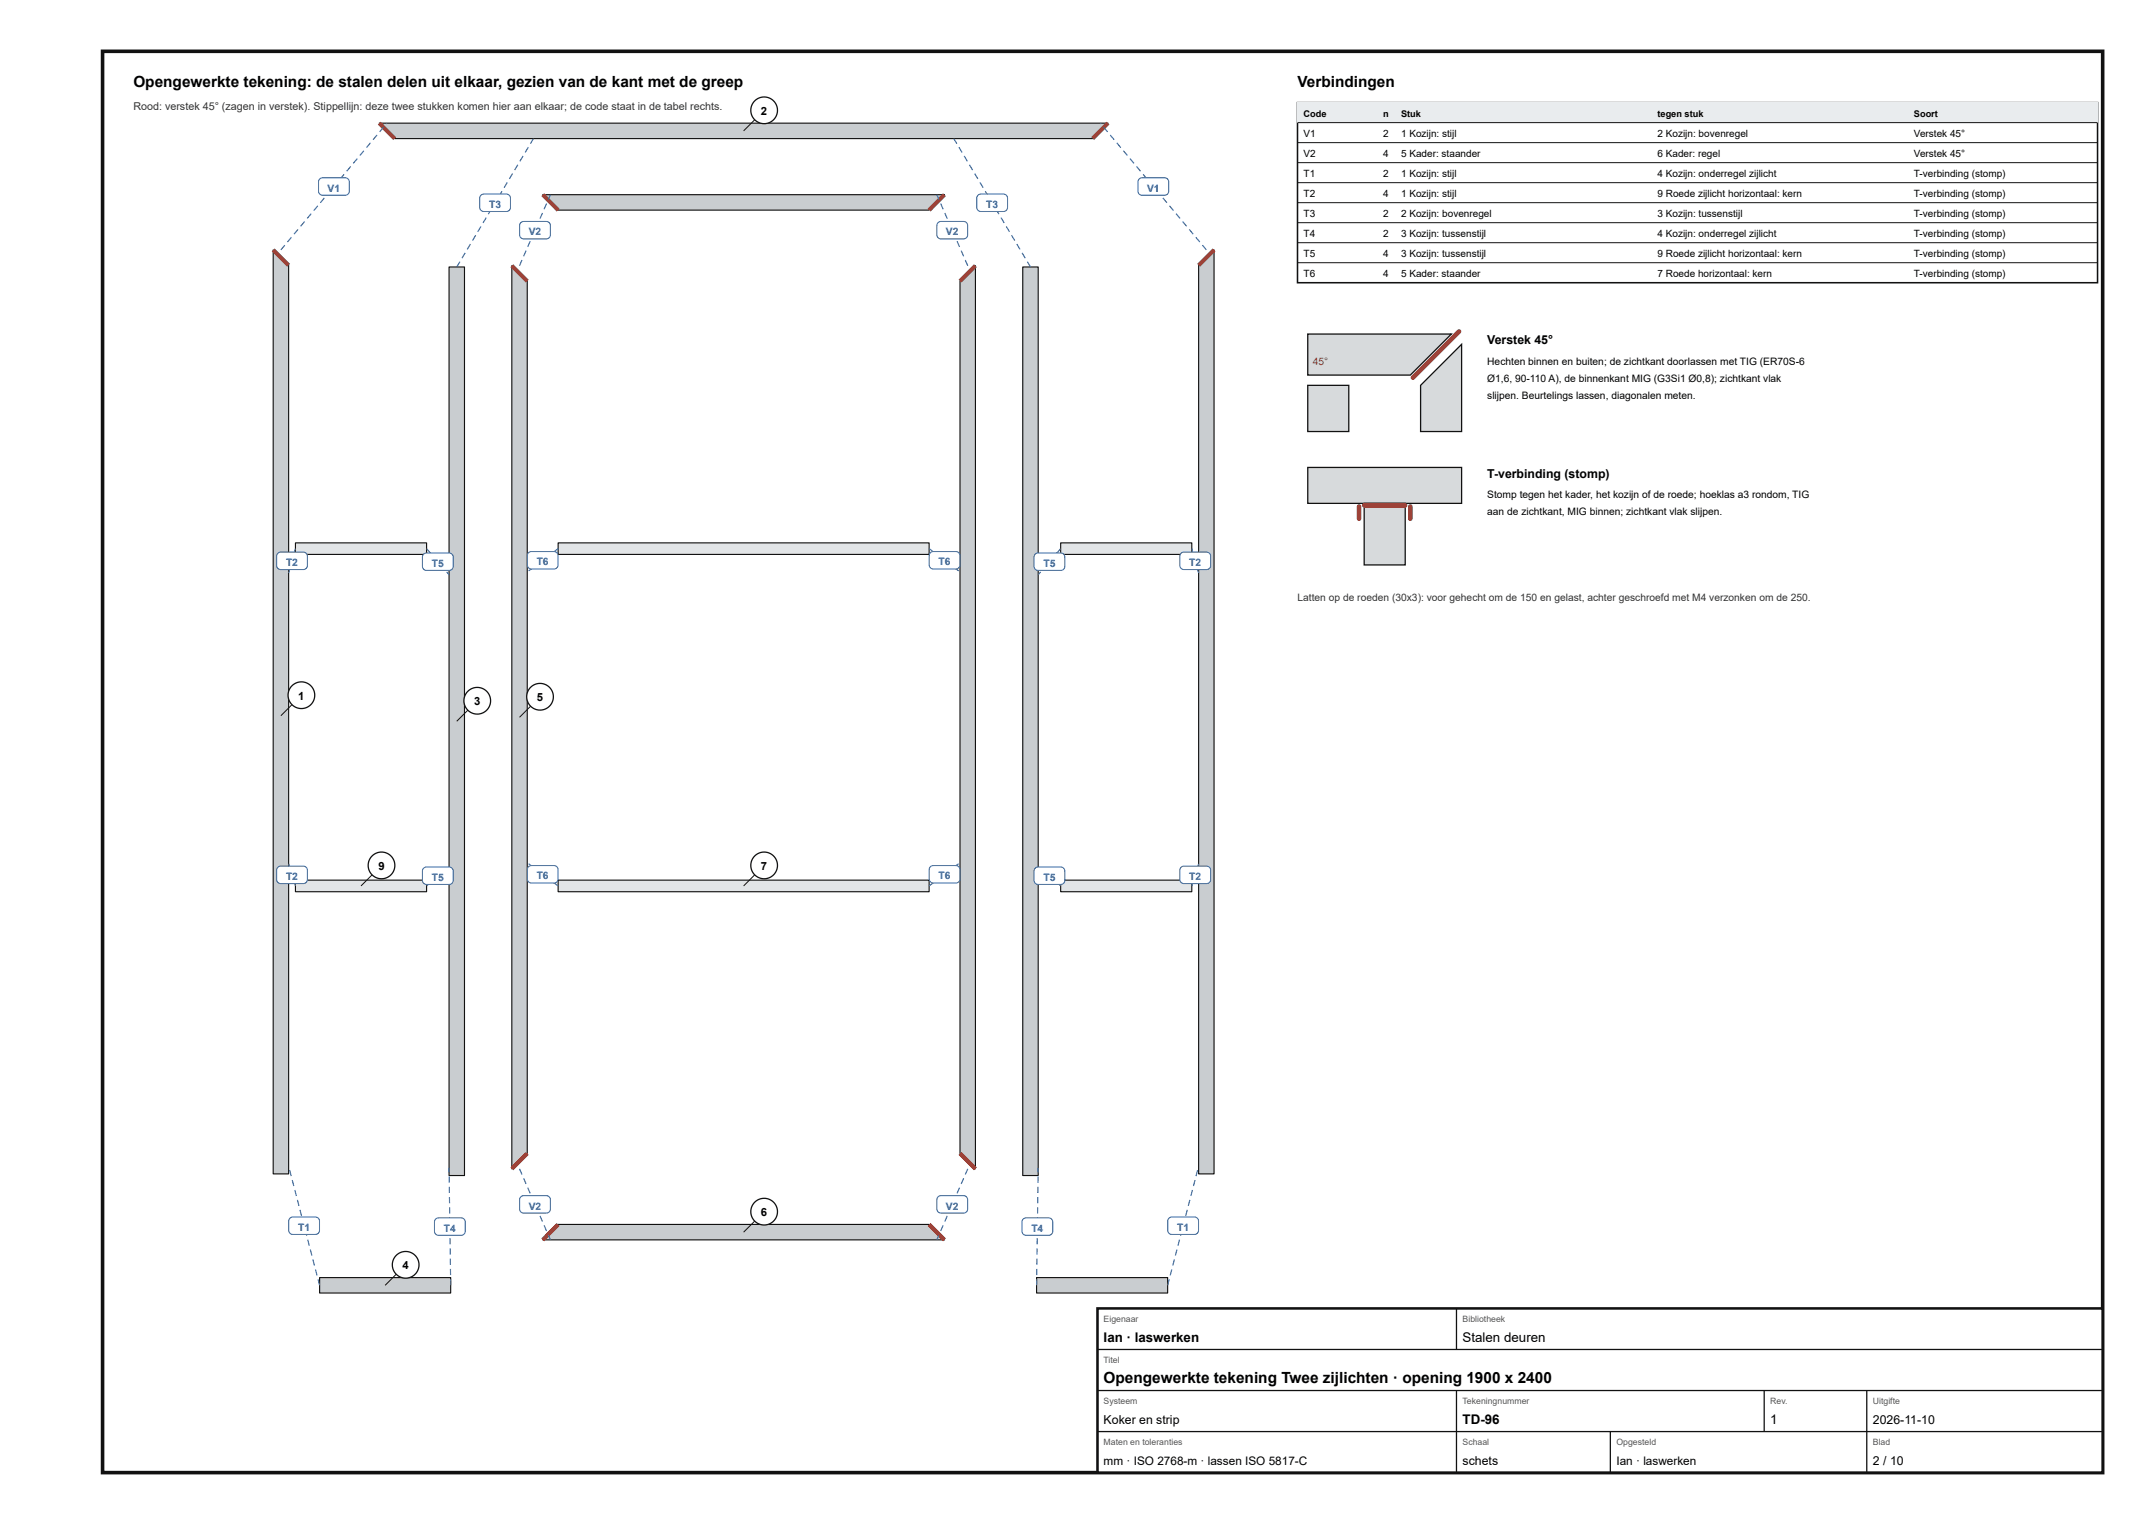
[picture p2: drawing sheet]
<svg xmlns="http://www.w3.org/2000/svg" width="420mm" height="297mm" viewBox="0 0 420 297" stroke-linecap="round" stroke-linejoin="round" font-family="sans-serif">
<path d="M20 10h390v277h-390z" fill="none" stroke="#111" stroke-width=".7" stroke-linecap="butt"/>
<path d="M53.3 48.7l3 3v177.1h-3z" fill="#c9cdd0"/>
<path d="M53.3 48.7l3 3v177.1h-3z" fill="none" stroke="#111" stroke-width=".22"/>
<path d="M53.3 48.7l3 3" fill="none" stroke="#c0392b" stroke-width=".8" stroke-linecap="butt"/>
<path d="M236.7 48.7v180.1h-3v-177.1z" fill="#c9cdd0"/>
<path d="M236.7 48.7v180.1h-3v-177.1z" fill="none" stroke="#111" stroke-width=".22"/>
<path d="M236.7 48.7l-3 3" fill="none" stroke="#c0392b" stroke-width=".8" stroke-linecap="butt"/>
<path d="M73.9 24h142.1l-3 3h-136.1z" fill="#c9cdd0"/>
<path d="M73.9 24h142.1l-3 3h-136.1z" fill="none" stroke="#111" stroke-width=".22"/>
<path d="M73.9 24l3 3M216 24l-3 3" fill="none" stroke="#c0392b" stroke-width=".8" stroke-linecap="butt"/>
<path d="M87.6 52h3v177.1h-3z" fill="#c9cdd0"/>
<path d="M87.6 52h3v177.1h-3z" fill="none" stroke="#111" stroke-width=".22"/>
<path d="M62.3 249h25.6v3h-25.6z" fill="#c9cdd0"/>
<path d="M62.3 249h25.6v3h-25.6z" fill="none" stroke="#111" stroke-width=".22"/>
<path d="M199.4 52h3v177.1h-3z" fill="#c9cdd0"/>
<path d="M199.4 52h3v177.1h-3z" fill="none" stroke="#111" stroke-width=".22"/>
<path d="M202.1 249h25.6v3h-25.6z" fill="#c9cdd0"/>
<path d="M202.1 249h25.6v3h-25.6z" fill="none" stroke="#111" stroke-width=".22"/>
<path d="M99.8 51.8l3 3v170l-3 3z" fill="#c9cdd0"/>
<path d="M99.8 51.8l3 3v170l-3 3z" fill="none" stroke="#111" stroke-width=".22"/>
<path d="M99.8 51.8l3 3M102.8 224.8l-3 3" fill="none" stroke="#c0392b" stroke-width=".8" stroke-linecap="butt"/>
<path d="M190.2 51.8v176l-3-3v-170z" fill="#c9cdd0"/>
<path d="M190.2 51.8v176l-3-3v-170z" fill="none" stroke="#111" stroke-width=".22"/>
<path d="M190.2 51.8l-3 3M187.2 224.8l3 3" fill="none" stroke="#c0392b" stroke-width=".8" stroke-linecap="butt"/>
<path d="M108.8 238.6h72.4l3 3h-78.4z" fill="#c9cdd0"/>
<path d="M108.8 238.6h72.4l3 3h-78.4z" fill="none" stroke="#111" stroke-width=".22"/>
<path d="M108.8 238.6l-3 3M181.2 238.6l3 3" fill="none" stroke="#c0392b" stroke-width=".8" stroke-linecap="butt"/>
<path d="M105.8 37.9h78.4l-3 3.1h-72.4z" fill="#c9cdd0"/>
<path d="M105.8 37.9h78.4l-3 3.1h-72.4z" fill="none" stroke="#111" stroke-width=".22"/>
<path d="M105.8 37.9l3 3.1M184.2 37.9l-3 3.1" fill="none" stroke="#c0392b" stroke-width=".8" stroke-linecap="butt"/>
<path d="M108.8 171.5h72.4v2.3h-72.4z" fill="#e2e5e7"/>
<path d="M108.8 171.5h72.4v2.3h-72.4z" fill="none" stroke="#111" stroke-width=".22"/>
<path d="M108.8 105.8h72.4v2.2h-72.4z" fill="#e2e5e7"/>
<path d="M108.8 105.8h72.4v2.2h-72.4z" fill="none" stroke="#111" stroke-width=".22"/>
<path d="M57.6 171.5h25.6v2.3h-25.6z" fill="#e2e5e7"/>
<path d="M57.6 171.5h25.6v2.3h-25.6z" fill="none" stroke="#111" stroke-width=".22"/>
<path d="M57.6 105.8h25.6v2.2h-25.6z" fill="#e2e5e7"/>
<path d="M57.6 105.8h25.6v2.2h-25.6z" fill="none" stroke="#111" stroke-width=".22"/>
<path d="M206.8 171.5h25.6v2.3h-25.6z" fill="#e2e5e7"/>
<path d="M206.8 171.5h25.6v2.3h-25.6z" fill="none" stroke="#111" stroke-width=".22"/>
<path d="M206.8 105.8h25.6v2.2h-25.6z" fill="#e2e5e7"/>
<path d="M206.8 105.8h25.6v2.2h-25.6z" fill="none" stroke="#111" stroke-width=".22"/>
<path d="M55.5 47.7l.1 .2-.7 .9-.2-.2zM56.7 46.2l.2 .1-.8 .9-.1-.1zM58 44.6l.2 .2-.8 .9-.1-.1zM59.3 43.1l.2 .2-.8 .9-.2-.2zM60.6 41.6l.2 .1-.8 .9-.2-.1zM61.9 40l.1 .2-.7 .9-.2-.1zM63.2 38.5l.1 .1-.7 1-.2-.2zM64.4 37l.2 .1-.8 .9-.1-.1zM65.7 35.4l.2 .2-.8 .9-.1-.1zM67 33.9l.2 .1-.8 1-.2-.2zM68.3 32.4l.2 .1-.8 .9-.2-.1zM69.6 30.8l.1 .2-.7 .9-.2-.1zM70.9 29.3l.1 .1-.7 1-.2-.2zM72.1 27.8l.2 .1-.8 .9-.1-.1zM73.4 26.2l.2 .2-.8 .9-.1-.1zM74.7 24.7l.2 .1-.8 1-.2-.2zM75.4 23.9l.1 .2-.1 .1-.2-.1z" fill="#1f5fa8"/>
<path d="M62.3 34.9l.6-.2h4.4a.8 .8 0 0 1 .8 .8v1.8a.8 .8 0 0 1-.8 .8h-4.4a.8 .8 0 0 1-.8-.8v-2z" fill="#fff"/>
<path d="M62.3 34.9l.6-.2h4.4a.8 .8 0 0 1 .8 .8v1.8a.8 .8 0 0 1-.8 .8h-4.4a.8 .8 0 0 1-.8-.8v-2z" fill="none" stroke="#1f5fa8" stroke-width=".2"/>
<path d="M234.4 47.9l.1-.2 .8 .9-.2 .2zM233.1 46.3l.2-.1 .7 .9-.1 .1zM231.8 44.8l.2-.2 .7 1-.1 .1zM230.5 43.3l.2-.2 .8 .9-.2 .2zM229.2 41.7l.2-.1 .8 .9-.2 .1zM228 40.2l.1-.2 .8 1-.2 .1zM226.7 38.6l.1-.1 .8 .9-.2 .2zM225.4 37.1l.2-.1 .7 .9-.1 .1zM224.1 35.6l.2-.2 .7 1-.1 .1zM222.8 34l.2-.1 .8 .9-.2 .2zM221.5 32.5l.2-.1 .8 .9-.2 .1zM220.3 31l.1-.2 .8 1-.2 .1zM219 29.4l.1-.1 .8 .9-.2 .2zM217.7 27.9l.2-.1 .7 .9-.1 .1zM216.4 26.4l.2-.2 .7 1-.1 .1zM215.1 24.8l.2-.1 .8 .9-.2 .2zM214.5 24.1l.1-.2 .2 .2-.2 .1z" fill="#1f5fa8"/>
<path d="M222.1 34.9l.6-.2h4.4a.8 .8 0 0 1 .8 .8v1.8a.8 .8 0 0 1-.8 .8h-4.4a.8 .8 0 0 1-.8-.8v-2z" fill="#fff"/>
<path d="M222.1 34.9l.6-.2h4.4a.8 .8 0 0 1 .8 .8v1.8a.8 .8 0 0 1-.8 .8h-4.4a.8 .8 0 0 1-.8-.8v-2z" fill="none" stroke="#1f5fa8" stroke-width=".2"/>
<path d="M89.6 50.9l.2 .2-.6 1-.2-.1zM90.6 49.2l.2 .1-.6 1.1-.2-.1zM91.6 47.5l.2 .1-.6 1.1-.2-.2zM92.7 45.8l.1 .1-.6 1-.2-.1zM93.7 44.1l.2 .1-.6 1-.2-.1zM94.7 42.4l.2 .1-.6 1-.2-.1zM95.7 40.6l.2 .2-.6 1-.2-.1zM96.8 38.9l.2 .1-.7 1.1-.2-.1zM97.8 37.2l.2 .1-.6 1.1-.2-.2zM98.8 35.5l.2 .1-.6 1-.2-.1zM99.8 33.8l.2 .1-.6 1-.2-.1zM100.9 32.1l.2 .1-.7 1-.1-.1zM101.9 30.3l.2 .2-.6 1-.2-.1zM102.9 28.6l.2 .1-.6 1.1-.2-.1zM103.9 27l.2 .1-.6 1-.2-.2z" fill="#1f5fa8"/>
<path d="M93.8 38.1l.5-.3h4.4a.8 .8 0 0 1 .8 .8v1.8a.8 .8 0 0 1-.8 .8h-4.4a.8 .8 0 0 1-.8-.8l.1-1.9z" fill="#fff"/>
<path d="M93.8 38.1l.5-.3h4.4a.8 .8 0 0 1 .8 .8v1.8a.8 .8 0 0 1-.8 .8h-4.4a.8 .8 0 0 1-.8-.8l.1-1.9z" fill="none" stroke="#1f5fa8" stroke-width=".2"/>
<path d="M61.9 249.4l.2-.1 .3 1.2h-.2zM61.4 247.4h.2l.3 1.1-.2 .1zM60.9 245.5l.2-.1 .3 1.2-.2 .1zM60.4 243.6l.2-.1 .3 1.2h-.2zM59.9 241.6h.2l.3 1.1-.2 .1zM59.4 239.7l.2-.1 .3 1.2h-.2zM58.9 237.8l.2-.1 .3 1.2h-.2zM58.4 235.8h.2l.3 1.1-.2 .1zM57.9 233.9l.2-.1 .3 1.2h-.2zM57.4 231.9h.2l.3 1.2h-.2zM56.9 230h.2l.3 1.1-.2 .1zM56.4 228.1l.2-.1 .3 1.2h-.2zM56.2 227.3l.2-.1z" fill="#1f5fa8"/>
<path d="M56.5 237.4l.6-.2h4.4a.8 .8 0 0 1 .8 .8v1.8a.8 .8 0 0 1-.8 .8h-4.4a.8 .8 0 0 1-.8-.8v-2z" fill="#fff"/>
<path d="M56.5 237.4l.6-.2h4.4a.8 .8 0 0 1 .8 .8v1.8a.8 .8 0 0 1-.8 .8h-4.4a.8 .8 0 0 1-.8-.8v-2z" fill="none" stroke="#1f5fa8" stroke-width=".2"/>
<path d="M87.8 249.3h.2v1.2h-.2zM87.7 247.3h.2l.1 1.2h-.3zM87.7 245.3h.2v1.2h-.2zM87.7 243.3h.2v1.2h-.2zM87.6 241.3h.3v1.2h-.2zM87.6 239.3h.2v1.2h-.2zM87.6 237.3h.2v1.2h-.2zM87.6 235.3h.2v1.2h-.2zM87.5 233.3h.2l.1 1.2h-.3zM87.5 231.3h.2v1.2h-.2zM87.5 229.3h.2v1.2h-.2zM87.4 227.6h.3v.9h-.2z" fill="#1f5fa8"/>
<path d="M85 237.6l.5-.3h4.4a.8 .8 0 0 1 .8 .8v1.8a.8 .8 0 0 1-.8 .8h-4.4a.8 .8 0 0 1-.8-.8v-1.9z" fill="#fff"/>
<path d="M85 237.6l.5-.3h4.4a.8 .8 0 0 1 .8 .8v1.8a.8 .8 0 0 1-.8 .8h-4.4a.8 .8 0 0 1-.8-.8v-1.9z" fill="none" stroke="#1f5fa8" stroke-width=".2"/>
<path d="M200.2 51.1l.2-.2 .6 1.1-.2 .1zM199.2 49.3l.2-.1 .6 1.1-.2 .1zM198.2 47.6l.2-.1 .6 1-.2 .2zM197.1 45.9l.2-.1 .7 1-.2 .1zM196.1 44.2l.2-.1 .6 1-.2 .1zM195.1 42.5l.2-.1 .6 1-.2 .1zM194.1 40.8l.2-.2 .6 1.1-.2 .1zM193 39l.2-.1 .6 1.1-.1 .1zM192 37.3l.2-.1 .6 1-.2 .2zM191 35.6l.2-.1 .6 1-.2 .1zM190 33.9l.2-.1 .6 1-.2 .1zM188.9 32.2l.2-.1 .6 1-.1 .1zM187.9 30.5l.2-.2 .6 1.1-.2 .1zM186.9 28.7l.2-.1 .6 1.1-.2 .1zM185.9 27.1l.2-.1 .6 .9-.2 .2z" fill="#1f5fa8"/>
<path d="M190.7 38.1l.6-.3h4.4a.8 .8 0 0 1 .8 .8v1.8a.8 .8 0 0 1-.8 .8h-4.4a.8 .8 0 0 1-.8-.8v-1.9z" fill="#fff"/>
<path d="M190.7 38.1l.6-.3h4.4a.8 .8 0 0 1 .8 .8v1.8a.8 .8 0 0 1-.8 .8h-4.4a.8 .8 0 0 1-.8-.8v-1.9z" fill="none" stroke="#1f5fa8" stroke-width=".2"/>
<path d="M202 249.3h.2v1.2h-.2zM202.1 247.3h.2v1.2h-.3zM202.1 245.3h.2v1.2h-.2zM202.1 243.3h.2v1.2h-.2zM202.1 241.3h.3l-.1 1.2h-.2zM202.2 239.3h.2v1.2h-.3zM202.2 237.3h.2v1.2h-.2zM202.2 235.3h.2v1.2h-.2zM202.2 233.3h.3v1.2h-.3zM202.3 231.3h.2v1.2h-.2zM202.3 229.3h.2v1.2h-.2zM202.3 227.6h.2v.9h-.2z" fill="#1f5fa8"/>
<path d="M199.5 237.6l.6-.3h4.4a.8 .8 0 0 1 .8 .8v1.8a.8 .8 0 0 1-.8 .8h-4.4a.8 .8 0 0 1-.8-.8v-1.9z" fill="#fff"/>
<path d="M199.5 237.6l.6-.3h4.4a.8 .8 0 0 1 .8 .8v1.8a.8 .8 0 0 1-.8 .8h-4.4a.8 .8 0 0 1-.8-.8v-1.9z" fill="none" stroke="#1f5fa8" stroke-width=".2"/>
<path d="M227.9 249.3l.2 .1-.3 1.1h-.2zM228.4 247.4h.2l-.3 1.2-.2-.1zM228.9 245.4l.2 .1-.3 1.2-.2-.1zM229.4 243.5l.2 .1-.3 1.1h-.2zM229.9 241.6h.2l-.3 1.2-.2-.1zM230.4 239.6l.2 .1-.3 1.1h-.2zM230.9 237.7l.2 .1-.3 1.1h-.2zM231.4 235.8h.2l-.3 1.2-.2-.1zM231.9 233.8l.2 .1-.3 1.1h-.2zM232.4 231.9h.2l-.3 1.2h-.2zM232.9 230h.2l-.3 1.2-.2-.1zM233.4 228l.2 .1-.3 1.1h-.2zM233.6 227.2l.2 .1z" fill="#1f5fa8"/>
<path d="M227.9 237.4l.6-.2h4.4a.8 .8 0 0 1 .8 .8v1.8a.8 .8 0 0 1-.8 .8h-4.4a.8 .8 0 0 1-.8-.8v-2z" fill="#fff"/>
<path d="M227.9 237.4l.6-.2h4.4a.8 .8 0 0 1 .8 .8v1.8a.8 .8 0 0 1-.8 .8h-4.4a.8 .8 0 0 1-.8-.8v-2z" fill="none" stroke="#1f5fa8" stroke-width=".2"/>
<path d="M101.2 227.8h.2l.5 1.1h-.2zM102 229.7l.2-.1 .5 1.1-.2 .1zM102.8 231.5l.2-.1 .5 1.1-.2 .1zM103.6 233.3h.2l.5 1.1h-.2zM104.4 235.2l.2-.1 .5 1.1-.2 .1zM105.2 237l.2-.1 .5 1.1-.2 .1zM106 238.8h.2l.5 1.1h-.2zM106.8 240.7l.2-.1 .4 1-.2 .1z" fill="#1f5fa8"/>
<path d="M101.6 233.3l.5-.3h4.4a.8 .8 0 0 1 .8 .8v1.8a.8 .8 0 0 1-.8 .8h-4.4a.8 .8 0 0 1-.8-.8v-1.9z" fill="#fff"/>
<path d="M101.6 233.3l.5-.3h4.4a.8 .8 0 0 1 .8 .8v1.8a.8 .8 0 0 1-.8 .8h-4.4a.8 .8 0 0 1-.8-.8v-1.9z" fill="none" stroke="#1f5fa8" stroke-width=".2"/>
<path d="M101.7 50.6l.2 .1-.5 1.1-.2-.1zM102.5 48.8l.2 .1-.5 1.1-.2-.1zM103.3 47l.2 .1-.5 1.1-.2-.1zM104.1 45.1l.2 .1-.5 1.1-.2-.1zM104.9 43.3l.2 .1-.5 1.1-.2-.1zM105.7 41.5l.2 .1-.5 1.1-.2-.1zM106.5 39.6l.2 .1-.5 1.1-.2-.1zM107.2 37.9l.2 .1-.4 1-.2-.1z" fill="#1f5fa8"/>
<path d="M101.6 43.4l.5-.2h4.4a.8 .8 0 0 1 .8 .8v1.8a.8 .8 0 0 1-.8 .8h-4.4a.8 .8 0 0 1-.8-.8v-2z" fill="#fff"/>
<path d="M101.6 43.4l.5-.2h4.4a.8 .8 0 0 1 .8 .8v1.8a.8 .8 0 0 1-.8 .8h-4.4a.8 .8 0 0 1-.8-.8v-2z" fill="none" stroke="#1f5fa8" stroke-width=".2"/>
<path d="M188.6 227.8h.2l-.5 1.1h-.2zM187.8 229.6l.2 .1-.5 1.1-.2-.1zM187 231.4l.2 .1-.5 1.1-.2-.1zM186.2 233.3h.2l-.5 1.1h-.2zM185.4 235.1l.2 .1-.5 1.1-.2-.1zM184.6 236.9l.2 .1-.5 1.1-.2-.1zM183.8 238.8h.2l-.5 1.1h-.2zM183 240.6l.2 .1-.4 1-.2-.1z" fill="#1f5fa8"/>
<path d="M182.9 233.3l.6-.3h4.4a.8 .8 0 0 1 .8 .8v1.8a.8 .8 0 0 1-.8 .8h-4.4a.8 .8 0 0 1-.8-.8v-1.9z" fill="#fff"/>
<path d="M182.9 233.3l.6-.3h4.4a.8 .8 0 0 1 .8 .8v1.8a.8 .8 0 0 1-.8 .8h-4.4a.8 .8 0 0 1-.8-.8v-1.9z" fill="none" stroke="#1f5fa8" stroke-width=".2"/>
<path d="M188.1 50.7l.2-.1 .5 1.1-.2 .1zM187.3 48.9l.2-.1 .5 1.1-.2 .1zM186.5 47.1l.2-.1 .5 1.1-.2 .1zM185.7 45.2l.2-.1 .5 1.1-.2 .1zM184.9 43.4l.2-.1 .5 1.1-.2 .1zM184.1 41.6l.2-.1 .5 1.1-.2 .1zM183.3 39.7l.2-.1 .5 1.1-.2 .1zM182.6 38l.2-.1 .4 1-.2 .1z" fill="#1f5fa8"/>
<path d="M182.9 43.4l.6-.2h4.4a.8 .8 0 0 1 .8 .8v1.8a.8 .8 0 0 1-.8 .8h-4.4a.8 .8 0 0 1-.8-.8v-2z" fill="#fff"/>
<path d="M182.9 43.4l.6-.2h4.4a.8 .8 0 0 1 .8 .8v1.8a.8 .8 0 0 1-.8 .8h-4.4a.8 .8 0 0 1-.8-.8v-2z" fill="none" stroke="#1f5fa8" stroke-width=".2"/>
<path d="M107.9 171.8l1 .8-.1 .1-1-.7zM106.3 170.6l1 .8-.1 .1-1-.7zM104.7 169.4l1 .8-.1 .1-1-.7zM103.1 168.2l1 .8-.1 .1-1-.7z" fill="#1f5fa8"/>
<path d="M103.1 168.9l.5-.2h4.4a.8 .8 0 0 1 .8 .8v1.8a.8 .8 0 0 1-.8 .8h-4.4a.8 .8 0 0 1-.8-.8v-2z" fill="#fff"/>
<path d="M103.1 168.9l.5-.2h4.4a.8 .8 0 0 1 .8 .8v1.8a.8 .8 0 0 1-.8 .8h-4.4a.8 .8 0 0 1-.8-.8v-2z" fill="none" stroke="#1f5fa8" stroke-width=".2"/>
<path d="M181.1 172.6l1-.8 .1 .2-1 .7zM182.7 171.4l1-.8 .1 .2-1 .7zM184.3 170.2l1-.8 .1 .2-1 .7zM185.9 169l1-.8 .1 .2-1 .7z" fill="#1f5fa8"/>
<path d="M181.4 168.9l.6-.2h4.4a.8 .8 0 0 1 .8 .8v1.8a.8 .8 0 0 1-.8 .8h-4.4a.8 .8 0 0 1-.8-.8v-2z" fill="#fff"/>
<path d="M181.4 168.9l.6-.2h4.4a.8 .8 0 0 1 .8 .8v1.8a.8 .8 0 0 1-.8 .8h-4.4a.8 .8 0 0 1-.8-.8v-2z" fill="none" stroke="#1f5fa8" stroke-width=".2"/>
<path d="M107.8 107.6l1-.8 .1 .2-1 .7zM106.2 108.8l1-.8 .1 .2-1 .7zM104.6 110l1-.8 .1 .2-1 .7zM103 111.2l1-.8 .1 .2-1 .7z" fill="#1f5fa8"/>
<path d="M103.1 107.7l.5-.2h4.4a.8 .8 0 0 1 .8 .8v1.8a.8 .8 0 0 1-.8 .8h-4.4a.8 .8 0 0 1-.8-.8v-2z" fill="#fff"/>
<path d="M103.1 107.7l.5-.2h4.4a.8 .8 0 0 1 .8 .8v1.8a.8 .8 0 0 1-.8 .8h-4.4a.8 .8 0 0 1-.8-.8v-2z" fill="none" stroke="#1f5fa8" stroke-width=".2"/>
<path d="M181.2 106.8l1 .8-.1 .1-1-.7zM182.8 108l1 .8-.1 .1-1-.7zM184.4 109.2l1 .8-.1 .1-1-.7zM186 110.4l1 .8-.1 .1-1-.7z" fill="#1f5fa8"/>
<path d="M181.4 107.7l.6-.2h4.4a.8 .8 0 0 1 .8 .8v1.8a.8 .8 0 0 1-.8 .8h-4.4a.8 .8 0 0 1-.8-.8v-2z" fill="#fff"/>
<path d="M181.4 107.7l.6-.2h4.4a.8 .8 0 0 1 .8 .8v1.8a.8 .8 0 0 1-.8 .8h-4.4a.8 .8 0 0 1-.8-.8v-2z" fill="none" stroke="#1f5fa8" stroke-width=".2"/>
<path d="M57.2 171.5h.2l.3 1.1-.2 .1zM56.6 169.6h.2l.3 1.1-.2 .1zM56.2 168.4l.2-.1 .1 .5-.2 .1z" fill="#1f5fa8"/>
<path d="M54.2 169l.5-.2h4.4a.8 .8 0 0 1 .8 .8v1.8a.8 .8 0 0 1-.8 .8h-4.4a.8 .8 0 0 1-.8-.8l.1-2z" fill="#fff"/>
<path d="M54.2 169l.5-.2h4.4a.8 .8 0 0 1 .8 .8v1.8a.8 .8 0 0 1-.8 .8h-4.4a.8 .8 0 0 1-.8-.8l.1-2z" fill="none" stroke="#1f5fa8" stroke-width=".2"/>
<path d="M83.1 172.6l.9-.8 .1 .1-.8 .8zM84.6 171.2l.9-.8 .1 .2-.9 .8zM86.1 169.9l.8-.8 .2 .1-.9 .8z" fill="#1f5fa8"/>
<path d="M82.6 169.2l.6-.2h4.4a.8 .8 0 0 1 .8 .8v1.8a.8 .8 0 0 1-.8 .8h-4.4a.8 .8 0 0 1-.8-.8v-2z" fill="#fff"/>
<path d="M82.6 169.2l.6-.2h4.4a.8 .8 0 0 1 .8 .8v1.8a.8 .8 0 0 1-.8 .8h-4.4a.8 .8 0 0 1-.8-.8v-2z" fill="none" stroke="#1f5fa8" stroke-width=".2"/>
<path d="M57.5 106.9h.2l-.3 1.2-.2-.1zM57 108.8l.2 .1-.3 1.1h-.3zM56.4 110.7l.2 .1-.2 .9h-.2z" fill="#1f5fa8"/>
<path d="M54.2 107.8l.5-.2h4.4a.8 .8 0 0 1 .8 .8v1.8a.8 .8 0 0 1-.8 .8h-4.4a.8 .8 0 0 1-.8-.8l.1-2z" fill="#fff"/>
<path d="M54.2 107.8l.5-.2h4.4a.8 .8 0 0 1 .8 .8v1.8a.8 .8 0 0 1-.8 .8h-4.4a.8 .8 0 0 1-.8-.8l.1-2z" fill="none" stroke="#1f5fa8" stroke-width=".2"/>
<path d="M83.1 107l.2-.2 .7 1-.1 .1zM84.4 108.5l.2-.1 .8 .9-.2 .1zM85.7 110l.2-.1 .8 .9-.2 .1zM87 111.5l.2-.1 .4 .5-.1 .2z" fill="#1f5fa8"/>
<path d="M82.6 108l.6-.2h4.4a.8 .8 0 0 1 .8 .8v1.8a.8 .8 0 0 1-.8 .8h-4.4a.8 .8 0 0 1-.8-.8v-2z" fill="#fff"/>
<path d="M82.6 108l.6-.2h4.4a.8 .8 0 0 1 .8 .8v1.8a.8 .8 0 0 1-.8 .8h-4.4a.8 .8 0 0 1-.8-.8v-2z" fill="none" stroke="#1f5fa8" stroke-width=".2"/>
<path d="M206 171.8l.9 .8-.2 .1-.8-.8zM204.5 170.4l.9 .8-.1 .2-.9-.8zM203 169.1l.9 .8-.1 .1-.9-.8z" fill="#1f5fa8"/>
<path d="M201.9 169.2l.5-.2h4.4a.8 .8 0 0 1 .8 .8v1.8a.8 .8 0 0 1-.8 .8h-4.4a.8 .8 0 0 1-.8-.8v-2z" fill="#fff"/>
<path d="M201.9 169.2l.5-.2h4.4a.8 .8 0 0 1 .8 .8v1.8a.8 .8 0 0 1-.8 .8h-4.4a.8 .8 0 0 1-.8-.8v-2z" fill="none" stroke="#1f5fa8" stroke-width=".2"/>
<path d="M232.6 171.5h.2l-.3 1.2-.2-.1zM233.2 169.6h.2l-.3 1.2-.2-.1zM233.6 168.3l.2 .1-.1 .5-.2-.1z" fill="#1f5fa8"/>
<path d="M230.3 169l.6-.2h4.4a.8 .8 0 0 1 .8 .8v1.8a.8 .8 0 0 1-.8 .8h-4.4a.8 .8 0 0 1-.8-.8v-2z" fill="#fff"/>
<path d="M230.3 169l.6-.2h4.4a.8 .8 0 0 1 .8 .8v1.8a.8 .8 0 0 1-.8 .8h-4.4a.8 .8 0 0 1-.8-.8v-2z" fill="none" stroke="#1f5fa8" stroke-width=".2"/>
<path d="M206.7 106.8l.2 .2-.8 .9-.1-.1zM205.4 108.4l.2 .1-.8 .9-.2-.1zM204.1 109.9l.2 .1-.8 .9-.2-.1zM202.8 111.4l.2 .1-.5 .6-.1-.2z" fill="#1f5fa8"/>
<path d="M201.9 108l.5-.2h4.4a.8 .8 0 0 1 .8 .8v1.8a.8 .8 0 0 1-.8 .8h-4.4a.8 .8 0 0 1-.8-.8v-2z" fill="#fff"/>
<path d="M201.9 108l.5-.2h4.4a.8 .8 0 0 1 .8 .8v1.8a.8 .8 0 0 1-.8 .8h-4.4a.8 .8 0 0 1-.8-.8v-2z" fill="none" stroke="#1f5fa8" stroke-width=".2"/>
<path d="M232.3 106.9h.2l.3 1.1-.2 .1zM232.8 108.9l.2-.1 .4 1.2h-.3zM233.4 110.8l.2-.1 .2 1h-.2z" fill="#1f5fa8"/>
<path d="M230.3 107.8l.6-.2h4.4a.8 .8 0 0 1 .8 .8v1.8a.8 .8 0 0 1-.8 .8h-4.4a.8 .8 0 0 1-.8-.8v-2z" fill="#fff"/>
<path d="M230.3 107.8l.6-.2h4.4a.8 .8 0 0 1 .8 .8v1.8a.8 .8 0 0 1-.8 .8h-4.4a.8 .8 0 0 1-.8-.8v-2z" fill="none" stroke="#1f5fa8" stroke-width=".2"/>
<path d="M57 137.3l-2.2 2.2" fill="none" stroke="#111" stroke-width=".19"/>
<circle cx="58.8" cy="135.5" r="2.6" fill="#fff"/>
<circle cx="58.8" cy="135.5" r="2.6" fill="none" stroke="#111" stroke-width=".25"/>
<path d="M147.2 23.3l-2.2 2.2" fill="none" stroke="#111" stroke-width=".19"/>
<circle cx="149" cy="21.5" r="2.6" fill="#fff"/>
<circle cx="149" cy="21.5" r="2.6" fill="none" stroke="#111" stroke-width=".25"/>
<path d="M91.3 138.4l-2.2 2.2" fill="none" stroke="#111" stroke-width=".19"/>
<circle cx="93.1" cy="136.6" r="2.6" fill="#fff"/>
<circle cx="93.1" cy="136.6" r="2.6" fill="none" stroke="#111" stroke-width=".25"/>
<path d="M77.3 248.3l-2.2 2.2" fill="none" stroke="#111" stroke-width=".19"/>
<circle cx="79.1" cy="246.5" r="2.6" fill="#fff"/>
<circle cx="79.1" cy="246.5" r="2.6" fill="none" stroke="#111" stroke-width=".25"/>
<path d="M103.5 137.6l-2.2 2.2" fill="none" stroke="#111" stroke-width=".19"/>
<circle cx="105.3" cy="135.8" r="2.6" fill="#fff"/>
<circle cx="105.3" cy="135.8" r="2.6" fill="none" stroke="#111" stroke-width=".25"/>
<path d="M147.2 237.9l-2.2 2.2" fill="none" stroke="#111" stroke-width=".19"/>
<circle cx="149" cy="236.1" r="2.6" fill="#fff"/>
<circle cx="149" cy="236.1" r="2.6" fill="none" stroke="#111" stroke-width=".25"/>
<path d="M147.2 170.5l-2.2 2.2" fill="none" stroke="#111" stroke-width=".19"/>
<circle cx="149" cy="168.7" r="2.6" fill="#fff"/>
<circle cx="149" cy="168.7" r="2.6" fill="none" stroke="#111" stroke-width=".25"/>
<path d="M72.6 170.5l-2.2 2.2" fill="none" stroke="#111" stroke-width=".19"/>
<circle cx="74.4" cy="168.7" r="2.6" fill="#fff"/>
<circle cx="74.4" cy="168.7" r="2.6" fill="none" stroke="#111" stroke-width=".25"/>
<path d="M253 20h156v35.1h-156z" fill="none" stroke="#111" stroke-width=".3"/>
<path d="M253 20h156v3.9h-156z" fill="#e9ecee"/>
<path d="M253 23.9h156M253 27.8h156M253 31.7h156M253 35.6h156M253 39.5h156M253 43.4h156M253 47.3h156M253 51.2h156" fill="none" stroke="#111" stroke-width=".19"/>
<path d="M255 65.1h28l-8 8h-20z" fill="#d7dadc"/>
<path d="M255 65.1h28l-8 8h-20z" fill="none" stroke="#111" stroke-width=".25"/>
<path d="M255 75.1h8v9h-8z" fill="#d7dadc"/>
<path d="M255 75.1h8v9h-8z" fill="none" stroke="#111" stroke-width=".25"/>
<path d="M285 67.1v17h-8v-9z" fill="#d7dadc"/>
<path d="M285 67.1v17h-8v-9z" fill="none" stroke="#111" stroke-width=".25"/>
<path d="M284.5 64.6l-9 9" fill="none" stroke="#c0392b" stroke-width=".9"/>
<path d="M255 91.1h30v7h-30z" fill="#d7dadc"/>
<path d="M255 91.1h30v7h-30z" fill="none" stroke="#111" stroke-width=".25"/>
<path d="M266 98.1h8v12h-8z" fill="#d7dadc"/>
<path d="M266 98.1h8v12h-8z" fill="none" stroke="#111" stroke-width=".25"/>
<path d="M265 98.7v2.4M266 98.5h8M275 98.7v2.4" fill="none" stroke="#c0392b" stroke-width=".9"/>
<path d="M214 255h196v32h-196z" fill="#fff"/>
<path d="M214 255h196v32h-196z" fill="none" stroke="#111" stroke-width=".5"/>
<path d="M284 255v8M214 263h196M214 271h196M214 279h196M284 271v16M314 279v8M344 271v8M364 271v16" fill="none" stroke="#111" stroke-width=".25"/>
<g font-size="3">
<text x="26" y="17">Opengewerkte tekening: de stalen delen uit elkaar, gezien van de kant met de greep</text>
<text x="253" y="17">Verbindingen</text>
<text x="215.2" y="269.6">Opengewerkte tekening Twee zijlichten · opening 1900 x 2400</text>
</g>
<g font-size="2.6">
<text x="215.2" y="261.6">Ian · laswerken</text>
<text x="285.2" y="261.6">Stalen deuren</text>
<text x="285.2" y="277.6">TD-96</text>
<text x="345.2" y="277.6">1</text>
</g>
<g font-size="2.4">
<text x="290" y="67.1">Verstek 45°</text>
<text x="290" y="93.1">T-verbinding (stomp)</text>
<text x="215.2" y="277.6">Koker en strip</text>
<text x="365.2" y="277.6">2026-11-10</text>
<text x="285.2" y="285.6">schets</text>
<text x="365.2" y="285.6">2 / 10</text>
</g>
<g font-size="2.3">
<text x="215.2" y="285.6">mm · ISO 2768-m · lassen ISO 5817-C</text>
<text x="315.2" y="285.6">Ian · laswerken</text>
</g>
<g font-size="2.2">
<text x="148.4" y="22.4">2</text>
<text x="58.2" y="136.4">1</text>
<text x="92.5" y="137.5">3</text>
<text x="104.7" y="136.7">5</text>
<text x="73.8" y="169.6">9</text>
<text x="148.4" y="169.6">7</text>
<text x="148.4" y="237">6</text>
<text x="78.5" y="247.4">4</text>
</g>
<text font-size="2.1" fill="#333" x="26" y="21.5">Rood: verstek 45° (zagen in verstek). Stippellijn: deze twee stukken komen hier aan elkaar; de code staat in de tabel rechts.</text>
<g font-size="2" fill="#1f5fa8">
<text x="63.9" y="37.3">V1</text>
<text x="95.4" y="40.5">T3</text>
<text x="192.3" y="40.5">T3</text>
<text x="223.7" y="37.3">V1</text>
<text x="103.1" y="45.9">V2</text>
<text x="184.5" y="45.9">V2</text>
<text x="55.8" y="110.3">T2</text>
<text x="84.2" y="110.5">T5</text>
<text x="104.7" y="110.2">T6</text>
<text x="183" y="110.2">T6</text>
<text x="203.5" y="110.5">T5</text>
<text x="231.9" y="110.3">T2</text>
<text x="55.8" y="171.5">T2</text>
<text x="84.2" y="171.7">T5</text>
<text x="104.7" y="171.4">T6</text>
<text x="183" y="171.4">T6</text>
<text x="203.5" y="171.7">T5</text>
<text x="231.9" y="171.5">T2</text>
<text x="58.1" y="239.9">T1</text>
<text x="103.1" y="235.7">V2</text>
<text x="184.5" y="235.7">V2</text>
<text x="229.5" y="239.9">T1</text>
<text x="86.6" y="240">T4</text>
<text x="201.1" y="240">T4</text>
</g>
<text font-size="2" fill="#c0392b" x="256" y="71.1">45°</text>
<g font-size="2">
<text x="290" y="71.1">Hechten binnen en buiten; de zichtkant doorlassen met TIG (ER70S-6</text>
<text x="290" y="74.4">Ø1,6, 90-110 A), de binnenkant MIG (G3Si1 Ø0,8); zichtkant vlak</text>
<text x="290" y="77.7">slijpen. Beurtelings lassen, diagonalen meten.</text>
<text x="290" y="97.1">Stomp tegen het kader, het kozijn of de roede; hoeklas a3 rondom, TIG</text>
<text x="290" y="100.4">aan de zichtkant, MIG binnen; zichtkant vlak slijpen.</text>
</g>
<text font-size="2" fill="#333" x="253" y="117.1">Latten op de roeden (30x3): voor gehecht om de 150 en gelast, achter geschroefd met M4 verzonken om de 250.</text>
<g font-size="1.9">
<text x="254.2" y="26.6">V1</text>
<text x="269.7" y="26.6">2</text>
<text x="273.2" y="26.6">1 Kozijn: stijl</text>
<text x="323.2" y="26.6">2 Kozijn: bovenregel</text>
<text x="373.2" y="26.6">Verstek 45°</text>
<text x="254.2" y="30.5">V2</text>
<text x="254.2" y="34.4">T1</text>
<text x="269.7" y="30.5">4</text>
<text x="269.7" y="34.4">2</text>
<text x="273.2" y="30.5">5 Kader: staander</text>
<text x="273.2" y="34.4">1 Kozijn: stijl</text>
<text x="323.2" y="30.5">6 Kader: regel</text>
<text x="323.2" y="34.4">4 Kozijn: onderregel zijlicht</text>
<text x="373.2" y="30.5">Verstek 45°</text>
<text x="373.2" y="34.4">T-verbinding (stomp)</text>
<text x="254.2" y="38.3">T2</text>
<text x="269.7" y="38.3">4</text>
<text x="273.2" y="38.3">1 Kozijn: stijl</text>
<text x="323.2" y="38.3">9 Roede zijlicht horizontaal: kern</text>
<text x="373.2" y="38.3">T-verbinding (stomp)</text>
<text x="254.2" y="42.2">T3</text>
<text x="254.2" y="46.1">T4</text>
<text x="269.7" y="42.2">2</text>
<text x="269.7" y="46.1">2</text>
<text x="273.2" y="42.2">2 Kozijn: bovenregel</text>
<text x="273.2" y="46.1">3 Kozijn: tussenstijl</text>
<text x="323.2" y="42.2">3 Kozijn: tussenstijl</text>
<text x="323.2" y="46.1">4 Kozijn: onderregel zijlicht</text>
<text x="373.2" y="42.2">T-verbinding (stomp)</text>
<text x="373.2" y="46.1">T-verbinding (stomp)</text>
<text x="254.2" y="50">T5</text>
<text x="254.2" y="53.9">T6</text>
<text x="269.7" y="50">4</text>
<text x="269.7" y="53.9">4</text>
<text x="273.2" y="50">3 Kozijn: tussenstijl</text>
<text x="273.2" y="53.9">5 Kader: staander</text>
<text x="323.2" y="50">9 Roede zijlicht horizontaal: kern</text>
<text x="323.2" y="53.9">7 Roede horizontaal: kern</text>
<text x="373.2" y="50">T-verbinding (stomp)</text>
<text x="373.2" y="53.9">T-verbinding (stomp)</text>
</g>
<g font-size="1.8">
<text x="254.2" y="22.7">Code</text>
<text x="269.7" y="22.7">n</text>
<text x="273.2" y="22.7">Stuk</text>
<text x="323.2" y="22.7">tegen stuk</text>
<text x="373.2" y="22.7">Soort</text>
</g>
<g font-size="1.7" fill="#555">
<text x="215.2" y="257.6">Eigenaar</text>
<text x="285.2" y="257.6">Bibliotheek</text>
<text x="215.2" y="265.6">Titel</text>
<text x="215.2" y="273.6">Systeem</text>
<text x="285.2" y="273.6">Tekeningnummer</text>
<text x="345.2" y="273.6">Rev.</text>
<text x="365.2" y="273.6">Uitgifte</text>
<text x="215.2" y="281.6">Maten en toleranties</text>
<text x="285.2" y="281.6">Schaal</text>
<text x="315.2" y="281.6">Opgesteld</text>
<text x="365.2" y="281.6">Blad</text>
</g>
</svg>
